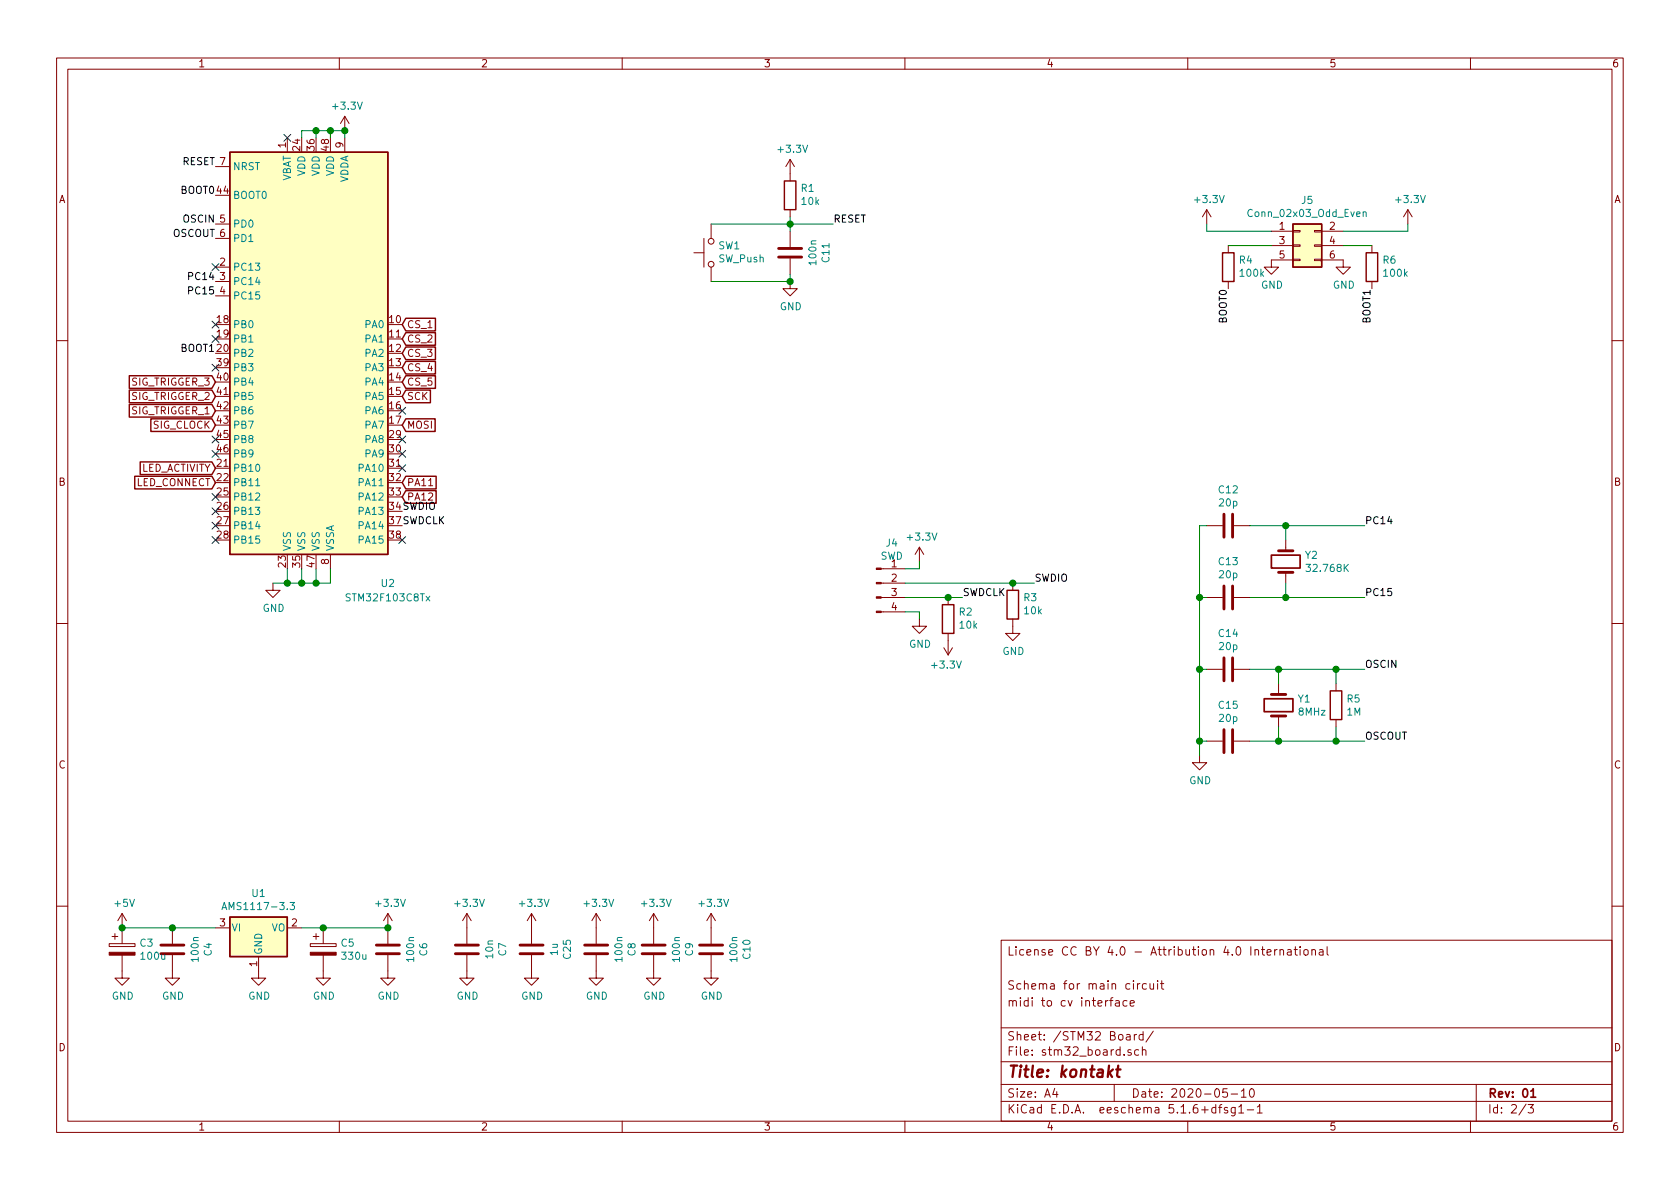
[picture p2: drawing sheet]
<svg xmlns="http://www.w3.org/2000/svg" width="297mm" height="210mm" viewBox="0 0 297 210" stroke-linecap="round" stroke-linejoin="round" font-family="sans-serif">
<g fill="none" stroke="#840000" stroke-width=".18">
<path d="M10 10.3h277v189.9h-277zM12 12.2h273v186.1h-273zM60 10.3v1.9M110 10.3v1.9M160 10.3v1.9M210 10.3v1.9M260 10.3v1.9M38.1 29.5h2.5M38.1 39.6h2.5M50.8 24.4v2.5M61 20.6l-.8 1.2M61 20.6v2.5"/>
<path d="M61 24.4v2.5M61 20.6l.7 1.2M125.7 39.6v2.6M139.7 28.2l-.8 1.3M139.7 28.2v3.8M139.7 37.1v1.2M139.7 28.2l.8 1.3M213.4 37.1l-.8 1.2M213.4 37.1v2.5M213.4 37.1l.7 1.2M248.9 37.1l-.7 1.2M248.9 37.1v2.5"/>
<path d="M248.9 37.1l.8 1.2M38.1 47.2h2.5M38.1 49.8h2.5M38.1 52.3h2.5M38.1 42.2h2.5M122.7 44.7h1.8M124.5 42.2v5M125.7 47.2v2.6M139.7 49.8v1.2h1.3l-1.3 1.3-1.3-1.3h1.3M139.7 40.9v2.8M139.7 45.7v2.8M217.2 43.4v1.3"/>
<path d="M217.2 49.8v1.2M224.8 40.9h3.8M224.8 43.4h3.8M228.6 45.8h1.3v.3h-1.3zM228.6 40.8h1.3v.2h-1.3zM228.6 43.3h1.3v.3h-1.3zM228.6 46h-3.8v1.2h1.3l-1.3 1.3-1.3-1.3h1.3M232.4 45.8h1.3v.3h-1.3zM232.4 40.8h1.3v.2h-1.3zM232.4 43.3h1.3v.3h-1.3zM233.7 46h3.8v1.2h1.3l-1.3 1.3-1.3-1.3h1.3M233.7 40.9h3.8"/>
<path d="M233.7 43.4h3.8M242.6 43.4v1.3M242.6 49.8v1.2M10 60.2h2M285 60.2h2M58.4 98v2.6M75.8 85.9h.7M162.6 96.8l-.8 1.2M162.6 96.8v2.5M162.6 96.8l.7 1.2M213.4 93h2.8M218.2 93h2.8"/>
<path d="M227.3 95.5v1.9M10 110.3h2M48.3 103.1v1.3h1.2l-1.2 1.3-1.3-1.3h1.3M155.8 108.2h4.2M155.8 105.7h4.2M155.8 103.1h4.2M155.8 100.6h4.2M162.6 109.5v1.2h1.2l-1.2 1.3-1.3-1.3h1.3M166.9 114.5l.7 1.3M167.6 105.7v1.2M167.6 112v3.8M168.4 114.5l-.8 1.3"/>
<path d="M179.1 109.5v2.5h1.2l-1.2 1.3-1.3-1.3h1.3M179.1 103.1v1.3M213.4 105.7h2.8M213.4 118.4h2.8M218.2 105.7h2.8M218.2 118.4h2.8M227.3 101.2v1.9M285 110.3h2M212.1 133.6v1.3h1.3l-1.3 1.2-1.3-1.2h1.3M213.4 131.1h2.8M218.2 131.1h2.8M226.1 120.9v1.9"/>
<path d="M226.1 126.6v1.9M236.2 120.9v1.3M236.2 127.2v1.3M10 160.2h2M19.3 166.9h4.6v.5h-4.6zM19.8 165.6h1M20.3 165.1v1M21.6 168.9v4.1h1.3l-1.3 1.2-1.3-1.2h1.3M21.6 161.5l-.8 1.3M21.6 161.5v5.4M21.6 161.5l.8 1.3M30.5 168.9v4.1h1.2l-1.2 1.2-1.3-1.2h1.3"/>
<path d="M30.5 164.1v2.8M38.1 164.1h2.5M45.7 169.2v3.8h1.3l-1.3 1.2-1.3-1.2h1.3M50.8 164.1h2.5M54.9 166.9h4.5v.5h-4.5zM55.4 165.6h1M55.9 165.1v1M57.1 168.9v4.1h1.3l-1.3 1.2-1.2-1.2h1.2M57.1 164.1v2.8M68.6 168.9v4.1h1.2l-1.2 1.2-1.3-1.2h1.3M68.6 161.5l-.8 1.3M68.6 161.5v5.4"/>
<path d="M68.6 161.5l.7 1.3M82.5 168.9v4.1h1.3l-1.3 1.2-1.2-1.2h1.2M82.5 161.5l-.7 1.3M82.5 161.5v5.4M82.5 161.5l.8 1.3M94 168.9v4.1h1.2l-1.2 1.2-1.3-1.2h1.3M94 161.5l-.8 1.3M94 161.5v5.4M94 161.5l.7 1.3M105.4 168.9v4.1h1.3l-1.3 1.2-1.3-1.2h1.3M105.4 161.5l-.8 1.3M105.4 161.5v5.4"/>
<path d="M105.4 161.5l.8 1.3M115.6 168.9v4.1h1.2l-1.2 1.2-1.3-1.2h1.3M115.6 161.5l-.8 1.3M115.6 161.5v5.4M115.6 161.5l.7 1.3M125.7 168.9v4.1h1.3l-1.3 1.2-1.2-1.2h1.2M125.7 161.5l-.7 1.3M125.7 161.5v5.4M125.7 161.5l.8 1.3M177 166.3h108v32h-108zM196.2 176.9h.6M196.8 176.4l-.3 .1-.1 .2v1.2"/>
<path d="M197.3 177h.5l.1 .9M197.9 177.3l-.5 .1-.2 .2 .2 .3 .5-.1M199.3 177l-.5-.1-.2 .3 .1 .6h.6M199.8 177.4l.8-.1-.1-.3-.4-.1-.3 .2 .1 .7h.6M201.1 173.9v1M201.5 173.9l-.4 .3M202.7 174l-.4-.1-.3 .3 .1 .6h.6M203.3 173.9v.8a.37 .37 0 0 0 .7 .1M204 173.9v1M204.7 173.4v.2M204.7 173.9v1M205.2 173.9h.6"/>
<path d="M205.4 173.4v1.3l.4 .2M223 167.9h.6M223.2 167.4v1.3l.4 .2M224 168.4l.7-.1v-.3l-.5-.1-.2 .2 .1 .7h.6M225.4 167.9v1M225.8 167.9l-.4 .3M226.3 168l.2-.1 .4 .1v.9M226.3 167.9v1M227.7 168h.5l.1 .9M228.3 168.3h-.5l-.2 .2 .2 .4 .5-.1M228.8 167.9h.6M229 167.4v1.3l.4 .2"/>
<path d="M229.9 167.4v.2M229.9 167.9v1M230.6 168l.2-.1 .4 .1v.8l-.2 .1-.4-.1zM232 168l.2-.1 .3 .1 .1 .9M232 167.9v1M233.3 168h.6v.9M233.9 168.3h-.4l-.3 .2 .3 .4 .4-.1M234.6 167.4v1.3l.3 .2M285 160.2h2M60 198.3v1.9M110 198.3v1.9M160 198.3v1.9"/>
<path d="M177 194.8h108M177 191.8h108M177 187.8h108M177 181.8h108M186.5 192.5l-.4 1h1M186.8 193v1M197 191.8v3M199.2 183h.6v.9M199.8 183.3l-.5 .1-.2 .2 .2 .3 .5-.1M200 185.7l-.4-.1-.2 .2 .1 .2 .5 .2v.3h-.6M200.6 182.9v1M201 182.9l-.4 .2v.1"/>
<path d="M201.3 185.7l-.4-.1-.3 .3 .1 .6 .2 .1 .4-.1M202 185.7l.2-.1 .3 .1 .1 .9M202 185.1v1.5M202.1 183l-.4-.1-.3 .3 .1 .6 .2 .1 .4-.1M202.1 182.4v1.5M203.9 182.3l-1.3 2M210 198.3v1.9M215 195.9l-.5-.1-.3 .3 .1 .6 .2 .1 .5-.1M215 195.3v1.5M215.5 195.8h.5M216 195.3l-.3 .2v1.3M217 192.5h-.7l-.1 .7 .2-.1 .5 .1 .1 .2v.5l-.2 .1-.6-.1"/>
<path d="M217 195.9l-.3-.1-.2 .2v.3l.5 .1v.3h-.5M217.7 193.5h1.1M218.4 195.8v1.2l-.3 .3h-.3M218.4 195.9l-.4-.1-.3 .3 .1 .6h.6M219 195.8l.5-.5v1.5M219 196.8h.9M219.5 193l.4-.5v1.5M219.5 194h.8M220.5 196.3h1.2M221.1 192.6l.2-.1a.8 .8 0 0 1 .5 .8 .8 .8 0 0 1-.5 .7 1 1 0 0 1-.2-1.4zM222.3 195.8l.4-.5v1.5M222.3 196.8h.9"/>
<path d="M260 198.3v1.9M261 191.8v6.5M269.8 195.2l-1.2 2M270.2 195.3h.9l-.5 .6 .4 .1v.7l-.2 .1-.6-.1"/>
<circle cx="125.7" cy="42.7" r=".51"/>
<circle cx="125.7" cy="46.7" r=".51"/>
</g>
<path d="M224.8 98.2h5.1v2.3h-5.1zM223.5 123.6h5.1v2.3h-5.1zM270.7 193l.4-.5v1.5M270.7 194h.8" fill="none" stroke="#840000" stroke-width=".3"/>
<path d="M196.8 189.1l-.9 .8M197.4 189.1h.7M197.7 188.4l-.2 1.8 .1 .1 .3 .1" fill="none" stroke="#840000" stroke-width=".41"/>
<g fill="none" stroke="#840000" stroke-width=".51">
<path d="M137.7 43.9h4M137.7 45.5h4M216.4 90.9v4.1M217.9 90.9v4.1M226.1 97.4h2.5M216.4 103.6v4.1M216.4 116.3v4.1M217.9 103.6v4.1M217.9 116.3v4.1M226.1 101.2h2.5M216.4 129v4.1M217.9 129v4.1"/>
<path d="M224.8 122.8h2.5M224.8 126.6h2.5M28.4 167.1h4.1M28.4 168.7h4.1M66.5 167.1h4.1M66.5 168.7h4.1M80.5 167.1h4.1M80.5 168.7h4.1M91.9 167.1h4.1M91.9 168.7h4.1M103.4 167.1h4M103.4 168.7h4"/>
<path d="M113.5 167.1h4.1M113.5 168.7h4.1M123.7 167.1h4.1M123.7 168.7h4.1"/>
</g>
<g fill="#840000" stroke="#840000" stroke-width=".18">
<path d="M154.9 108.1h.9v.2h-.9z"/>
<path d="M154.9 105.5h.9v.3h-.9z"/>
<path d="M154.9 103h.9v.2h-.9z"/>
<path d="M154.9 100.5h.9v.2h-.9z"/>
<path d="M54.9 168.4h4.5v.5h-4.5z"/>
<path d="M19.3 168.4h4.6v.5h-4.6z"/>
</g>
<g fill="#ffffc2" stroke="#ffffc2" stroke-width=".18">
<path d="M228.6 39.6h5.1v7.6h-5.1z"/>
<path d="M40.6 162.2h10.2v7h-10.2z"/>
<path d="M40.6 26.9h28v71.1h-28z"/>
</g>
<g fill="none" stroke="#840000" stroke-width=".25">
<path d="M40.6 26.9h28v71.1h-28zM138.7 32h2v5.1h-2zM228.6 39.6h5.1v7.6h-5.1zM71.8 58.8h5.2v2.3h-5.2l-.7-1.2zM71.8 56.3h5.2v2.2h-5.2l-.7-1.1zM216.2 44.7h2v5.1h-2zM241.6 44.7h2v5.1h-2zM22.9 71.5h14.6l.6 1.1-.6 1.2h-14.6zM22.9 66.4h14.6l.6 1.2-.6 1.1h-14.6zM22.9 69h14.6l.6 1.1-.6 1.1h-14.6zM26.7 74.1h10.8l.6 1.1-.6 1.1h-10.8zM71.8 61.4h5.2v2.2h-5.2l-.7-1.1z"/>
<path d="M71.8 66.4h5.2v2.3h-5.2l-.7-1.1zM71.8 69h4.3v2.2h-4.3l-.7-1.1zM71.8 63.9h5.2v2.2h-5.2l-.7-1.1zM71.8 74.1h5.1v2.2h-5.1l-.7-1.1zM23.8 84.2h13.7l.6 1.1-.6 1.2h-13.7zM24.8 81.7h12.7l.6 1.1-.6 1.1h-12.7zM71.8 86.8h5.3v2.2h-5.3l-.7-1.1zM71.8 84.2h5.3v2.3h-5.3l-.7-1.2zM166.6 106.9h2.1v5.1h-2.1zM178.1 104.4h2v5.1h-2zM235.2 122.2h2v5h-2zM40.6 162.2h10.2v7h-10.2z"/>
</g>
<path d="M241 37.6l.2-.1h.3l.1 .8M241 37.5v.8M45.2 85.9h.7M51.3 159.6h.8l-.5 .5 .4 .1 .1 .4-.3 .3-.5-.2M39.2 160.9l.4-1.3 .5 1.3M39.4 160.5h.6" fill="none" stroke="#008484" stroke-width=".18"/>
<g fill="none" stroke="#008400" stroke-width=".18">
<path d="M53.3 24.4v-1.3h7.7v1.3M55.9 23.1v1.3M58.4 23.1v1.3M125.7 39.6h21.6M139.7 38.3v2.6M213.4 39.6v1.3h11.4M248.9 39.6v1.3h-11.4M139.7 48.5v1.3h-14M217.2 43.4h7.6M237.5 43.4h5.1M162.6 99.3v1.3h-2.6M213.4 93h-1.3v40.6"/>
<path d="M221 93h20.3M227.3 93v2.5M50.8 100.6v2.5M53.3 100.6v2.5M55.9 100.6v2.5M58.4 100.6v2.5h-10.1M160 103.1h22.9M160 108.2h2.6v1.3M160 105.7h10.2M212.1 118.4h1.3M212.1 105.7h1.3M221 118.4h20.3"/>
<path d="M221 105.7h20.3M226.1 118.4v2.5M227.3 103.1v2.6M236.2 118.4v2.5M212.1 131.1h1.3M221 131.1h20.3M226.1 128.5v2.6M236.2 128.5v2.6M21.6 164.1h16.5M53.3 164.1h15.3"/>
</g>
<g fill="#008400" stroke="#008400" stroke-width=".25">
<circle cx="53.3" cy="103.1" r=".51"/>
<circle cx="227.3" cy="105.7" r=".51"/>
<circle cx="139.7" cy="39.6" r=".51"/>
<circle cx="227.3" cy="93" r=".51"/>
<circle cx="21.6" cy="164.1" r=".51"/>
<circle cx="30.5" cy="164.1" r=".51"/>
<circle cx="212.1" cy="131.1" r=".51"/>
<circle cx="212.1" cy="118.4" r=".51"/>
<circle cx="57.2" cy="164.1" r=".51"/>
<circle cx="68.6" cy="164.1" r=".51"/>
<circle cx="212.1" cy="105.7" r=".51"/>
<circle cx="55.9" cy="23.1" r=".51"/>
<circle cx="58.4" cy="23.1" r=".51"/>
<circle cx="50.8" cy="103.1" r=".51"/>
<circle cx="55.9" cy="103.1" r=".51"/>
<circle cx="179.1" cy="103.1" r=".51"/>
<circle cx="167.6" cy="105.7" r=".51"/>
<circle cx="236.2" cy="118.4" r=".51"/>
<circle cx="139.7" cy="49.8" r=".51"/>
<circle cx="226.1" cy="118.4" r=".51"/>
<circle cx="226.1" cy="131.1" r=".51"/>
<circle cx="236.2" cy="131.1" r=".51"/>
<circle cx="61" cy="23.1" r=".51"/>
</g>
<g fill="none" stroke="#000084" stroke-width=".18">
<path d="M50.2 23.8l1.2 1.2M51.4 23.8l-1.2 1.2M37.5 56.8l1.2 1.2M37.5 46.6l1.2 1.2M37.5 59.3l1.2 1.2M38.7 56.8l-1.2 1.2M38.7 46.6l-1.2 1.2M38.7 59.3l-1.2 1.2M37.5 79.6l1.2 1.3M37.5 77.1l1.2 1.2M37.5 64.4l1.2 1.2M38.7 79.6l-1.2 1.3"/>
<path d="M38.7 77.1l-1.2 1.2M38.7 64.4l-1.2 1.2M70.5 72l1.2 1.2M70.5 77.1l1.2 1.2M70.5 79.6l1.2 1.3M71.7 72l-1.2 1.2M71.7 77.1l-1.2 1.2M71.7 79.6l-1.2 1.3M37.5 94.9l1.2 1.2M37.5 92.3l1.2 1.3M37.5 89.8l1.2 1.2M37.5 87.3l1.2 1.2"/>
<path d="M38.7 94.9l-1.2 1.2M38.7 92.3l-1.2 1.3M38.7 89.8l-1.2 1.2M38.7 87.3l-1.2 1.2M70.5 82.2l1.2 1.2M70.5 94.9l1.2 1.2M71.7 82.2l-1.2 1.2M71.7 94.9l-1.2 1.2"/>
</g>
<text font-size="2.8" fill="#840000" x="178" y="190.5">Title: kontakt</text>
<g font-size="2.1" fill="#840000">
<text x="178" y="169">License CC BY 4.0 - Attribution 4.0 International</text>
<text x="178" y="178">midi to cv interface</text>
<text x="178" y="175">Schema for main circuit</text>
<text x="178" y="184">Sheet: /STM32 Board/</text>
<text x="178" y="186.7">File: stm32_board.sch</text>
<text x="178" y="196.9">KiCad E.D.A. eeschema 5.1.6+dfsg1-1</text>
<text x="178" y="194.1">Size: A4</text>
<text x="200" y="194.1">Date: 2020-05-10</text>
<text x="263" y="194.1">Rev: 01</text>
<text x="263" y="196.9">Id: 2/3</text>
</g>
<g font-size="1.8" fill="#840000">
<text x="35" y="11.9">1</text>
<text x="85" y="11.9">2</text>
<text x="135" y="11.9">3</text>
<text x="185" y="11.9">4</text>
<text x="235" y="11.9">5</text>
<text x="285" y="11.9">6</text>
<text x="50.5" y="26.1" transform="rotate(-90 50.5 26.1)">1</text>
<text x="53.1" y="26.6" transform="rotate(-90 53.1 26.6)">24</text>
<text x="55.6" y="26.6" transform="rotate(-90 55.6 26.6)">36</text>
<text x="58.2" y="26.6" transform="rotate(-90 58.2 26.6)">48</text>
<text x="60.7" y="26.1" transform="rotate(-90 60.7 26.1)">9</text>
<text x="10.4" y="35.9">A</text>
<text x="38.4" y="34.3">44</text>
<text x="285.4" y="35.9">A</text>
<text x="226.2" y="40.6">1</text>
<text x="235.1" y="40.6">2</text>
<text x="38.9" y="47">2</text>
<text x="226.2" y="43.2">3</text>
<text x="226.2" y="45.7">5</text>
<text x="235.1" y="43.2">4</text>
<text x="235.1" y="45.7">6</text>
<text x="38.9" y="49.5">3</text>
<text x="38.9" y="52.1">4</text>
<text x="38.4" y="57.1">18</text>
<text x="38.4" y="59.7">19</text>
<text x="68.9" y="57.1">10</text>
<text x="68.9" y="59.7">11</text>
<text x="71.9" y="58">CS_1</text>
<text x="38.4" y="62.2">20</text>
<text x="38.4" y="64.8">39</text>
<text x="68.9" y="62.2">12</text>
<text x="68.9" y="64.8">13</text>
<text x="71.9" y="63.1">CS_3</text>
<text x="71.9" y="60.6">CS_2</text>
<text x="71.9" y="65.7">CS_4</text>
<text x="23.3" y="68.2">SIG_TRIGGER_3</text>
<text x="23.3" y="70.7">SIG_TRIGGER_2</text>
<text x="38.4" y="67.3">40</text>
<text x="38.4" y="69.8">41</text>
<text x="68.9" y="67.3">14</text>
<text x="68.9" y="69.8">15</text>
<text x="71.9" y="68.2">CS_5</text>
<text x="71.9" y="70.7">SCK</text>
<text x="23.3" y="73.3">SIG_TRIGGER_1</text>
<text x="27" y="75.8">SIG_CLOCK</text>
<text x="38.4" y="72.4">42</text>
<text x="38.4" y="74.9">43</text>
<text x="38.4" y="77.5">45</text>
<text x="68.9" y="72.4">16</text>
<text x="68.9" y="74.9">17</text>
<text x="68.9" y="77.5">29</text>
<text x="71.9" y="75.8">MOSI</text>
<text x="24.7" y="83.4">LED_ACTIVITY</text>
<text x="38.4" y="82.5">21</text>
<text x="38.4" y="80">46</text>
<text x="68.9" y="82.5">31</text>
<text x="68.9" y="80">30</text>
<text x="10.4" y="85.9">B</text>
<text x="24.1" y="86">LED_CONNECT</text>
<text x="38.4" y="85.1">22</text>
<text x="38.4" y="87.6">25</text>
<text x="68.9" y="85.1">32</text>
<text x="68.9" y="87.6">33</text>
<text x="71.9" y="88.5">PA12</text>
<text x="71.9" y="86">PA11</text>
<text x="285.4" y="85.9">B</text>
<text x="38.4" y="90.2">26</text>
<text x="38.4" y="92.7">27</text>
<text x="38.4" y="95.2">28</text>
<text x="68.9" y="95.2">38</text>
<text x="50.5" y="100.3" transform="rotate(-90 50.5 100.3)">23</text>
<text x="53.1" y="100.3" transform="rotate(-90 53.1 100.3)">35</text>
<text x="55.6" y="100.3" transform="rotate(-90 55.6 100.3)">47</text>
<text x="58.2" y="99.8" transform="rotate(-90 58.2 99.8)">8</text>
<text x="157.6" y="100.3">1</text>
<text x="157.6" y="102.9">2</text>
<text x="157.6" y="105.4">3</text>
<text x="157.6" y="107.9">4</text>
<text x="10.4" y="135.9">C</text>
<text x="285.4" y="135.9">C</text>
<text x="38.9" y="163.8">3</text>
<text x="51.6" y="163.8">2</text>
<text x="45.5" y="170.9" transform="rotate(-90 45.5 170.9)">1</text>
<text x="10.4" y="185.9">D</text>
<text x="285.4" y="185.9">D</text>
<text x="35" y="199.9">1</text>
<text x="85" y="199.9">2</text>
<text x="135" y="199.9">3</text>
<text x="185" y="199.9">4</text>
<text x="235" y="199.9">5</text>
<text x="285" y="199.9">6</text>
</g>
<g font-size="1.8" fill="#008484">
<text x="59" y="19.4">+3.3V</text>
<text x="137.7" y="27">+3.3V</text>
<text x="41.1" y="35.2">BOOT0</text>
<text x="41.1" y="30.1">NRST</text>
<text x="51.4" y="32.3" transform="rotate(-90 51.4 32.3)">VBAT</text>
<text x="54" y="31.2" transform="rotate(-90 54 31.2)">VDD</text>
<text x="56.5" y="31.2" transform="rotate(-90 56.5 31.2)">VDD</text>
<text x="59.1" y="31.2" transform="rotate(-90 59.1 31.2)">VDD</text>
<text x="61.6" y="32.4" transform="rotate(-90 61.6 32.4)">VDDA</text>
<text x="141.7" y="33.9">R1</text>
<text x="211.4" y="35.9">+3.3V</text>
<text x="247" y="35.9">+3.3V</text>
<text x="41.1" y="40.3">PD0</text>
<text x="141.8" y="36.2">10k</text>
<text x="221.1" y="38.4">Conn_02x03_Odd_Even</text>
<text x="230.2" y="36.1">J5</text>
<text x="41.1" y="47.9">PC13</text>
<text x="41.1" y="42.8">PD1</text>
<text x="127.1" y="44.1">SW1</text>
<text x="127.1" y="46.4">SW_Push</text>
<text x="144.3" y="46.7" transform="rotate(-90 144.3 46.7)">100n</text>
<text x="146.7" y="46.3" transform="rotate(-90 146.7 46.3)">C11</text>
<text x="219.2" y="46.6">R4</text>
<text x="244.6" y="46.6">R6</text>
<text x="41.1" y="50.4">PC14</text>
<text x="41.1" y="53">PC15</text>
<text x="219.4" y="48.9">100k</text>
<text x="223" y="51">GND</text>
<text x="235.7" y="51">GND</text>
<text x="244.8" y="48.9">100k</text>
<text x="41.1" y="58">PB0</text>
<text x="64.6" y="58">PA0</text>
<text x="137.9" y="54.9">GND</text>
<text x="41.1" y="60.6">PB1</text>
<text x="41.1" y="63.1">PB2</text>
<text x="41.1" y="65.7">PB3</text>
<text x="64.6" y="60.6">PA1</text>
<text x="64.6" y="63.1">PA2</text>
<text x="64.6" y="65.7">PA3</text>
<text x="41.1" y="68.2">PB4</text>
<text x="41.1" y="70.7">PB5</text>
<text x="64.6" y="68.2">PA4</text>
<text x="64.6" y="70.7">PA5</text>
<text x="41.1" y="73.3">PB6</text>
<text x="41.1" y="75.8">PB7</text>
<text x="64.6" y="73.3">PA6</text>
<text x="64.6" y="75.8">PA7</text>
<text x="41.1" y="83.4">PB10</text>
<text x="41.1" y="78.4">PB8</text>
<text x="41.1" y="80.9">PB9</text>
<text x="63.7" y="83.4">PA10</text>
<text x="64.6" y="78.4">PA8</text>
<text x="64.6" y="80.9">PA9</text>
<text x="41.1" y="86">PB11</text>
<text x="41.1" y="88.5">PB12</text>
<text x="63.7" y="86">PA11</text>
<text x="63.7" y="88.5">PA12</text>
<text x="215.5" y="87.2">C12</text>
<text x="215.6" y="89.6">20p</text>
<text x="41.1" y="91.1">PB13</text>
<text x="41.1" y="93.6">PB14</text>
<text x="63.7" y="91.1">PA13</text>
<text x="63.7" y="93.6">PA14</text>
<text x="160.6" y="95.6">+3.3V</text>
<text x="41.1" y="96.1">PB15</text>
<text x="51.4" y="97.5" transform="rotate(-90 51.4 97.5)">VSS</text>
<text x="54" y="97.5" transform="rotate(-90 54 97.5)">VSS</text>
<text x="56.5" y="97.5" transform="rotate(-90 56.5 97.5)">VSS</text>
<text x="59.1" y="97.5" transform="rotate(-90 59.1 97.5)">VSSA</text>
<text x="63.7" y="96.1">PA15</text>
<text x="155.6" y="99">SWD</text>
<text x="156.7" y="96.7">J4</text>
<text x="215.5" y="99.9">C13</text>
<text x="230.8" y="98.8">Y2</text>
<text x="231.4" y="101.1">32.768K</text>
<text x="61.6" y="106.3">STM32F103C8Tx</text>
<text x="67.5" y="103.8">U2</text>
<text x="181.1" y="106.3">R3</text>
<text x="215.6" y="102.3">20p</text>
<text x="46.4" y="108.2">GND</text>
<text x="169.6" y="108.9">R2</text>
<text x="169.7" y="111.2">10k</text>
<text x="181.2" y="108.6">10k</text>
<text x="215.5" y="112.6">C14</text>
<text x="160.7" y="114.5">GND</text>
<text x="164.9" y="118.2">+3.3V</text>
<text x="177.2" y="115.8">GND</text>
<text x="215.6" y="115">20p</text>
<text x="215.5" y="125.3">C15</text>
<text x="229.5" y="124.2">Y1</text>
<text x="238.2" y="124.2">R5</text>
<text x="215.6" y="127.7">20p</text>
<text x="229.7" y="126.5">8MHz</text>
<text x="238.2" y="126.5">1M</text>
<text x="210.3" y="138.7">GND</text>
<text x="20.4" y="160.4">+5V</text>
<text x="40.3" y="160.9">AMS1117-3.3</text>
<text x="44.6" y="158.6">U1</text>
<text x="66.6" y="160.4">+3.3V</text>
<text x="80.6" y="160.4">+3.3V</text>
<text x="92" y="160.4">+3.3V</text>
<text x="103.5" y="160.4">+3.3V</text>
<text x="113.6" y="160.4">+3.3V</text>
<text x="123.8" y="160.4">+3.3V</text>
<text x="24.8" y="167.4">C3</text>
<text x="40.9" y="164.7">VI</text>
<text x="48" y="164.7">VO</text>
<text x="60.4" y="167.4">C5</text>
<text x="25" y="169.7">100u</text>
<text x="35.1" y="169.9" transform="rotate(-90 35.1 169.9)">100n</text>
<text x="37.4" y="169" transform="rotate(-90 37.4 169)">C4</text>
<text x="46.4" y="168.9" transform="rotate(-90 46.4 168.9)">GND</text>
<text x="60.6" y="169.7">330u</text>
<text x="73.2" y="169.9" transform="rotate(-90 73.2 169.9)">100n</text>
<text x="75.5" y="169" transform="rotate(-90 75.5 169)">C6</text>
<text x="87.2" y="169.4" transform="rotate(-90 87.2 169.4)">10n</text>
<text x="89.5" y="169" transform="rotate(-90 89.5 169)">C7</text>
<text x="98.6" y="168.9" transform="rotate(-90 98.6 168.9)">1u</text>
<text x="100.9" y="169.5" transform="rotate(-90 100.9 169.5)">C25</text>
<text x="110.1" y="169.9" transform="rotate(-90 110.1 169.9)">100n</text>
<text x="112.4" y="169" transform="rotate(-90 112.4 169)">C8</text>
<text x="120.2" y="169.9" transform="rotate(-90 120.2 169.9)">100n</text>
<text x="122.5" y="169" transform="rotate(-90 122.5 169)">C9</text>
<text x="130.4" y="169.9" transform="rotate(-90 130.4 169.9)">100n</text>
<text x="132.7" y="169.5" transform="rotate(-90 132.7 169.5)">C10</text>
<text x="19.8" y="176.8">GND</text>
<text x="28.7" y="176.8">GND</text>
<text x="43.9" y="176.8">GND</text>
<text x="55.3" y="176.8">GND</text>
<text x="66.8" y="176.8">GND</text>
<text x="80.7" y="176.8">GND</text>
<text x="92.2" y="176.8">GND</text>
<text x="103.6" y="176.8">GND</text>
<text x="113.7" y="176.8">GND</text>
<text x="123.9" y="176.8">GND</text>
</g>
<g font-size="1.8">
<text x="32.2" y="29.2">RESET 7</text>
<text x="32" y="34.3">BOOT0</text>
<text x="30.5" y="41.9">OSCOUT 6</text>
<text x="32.5" y="39.4">OSCIN 5</text>
<text x="147.3" y="39.4">RESET</text>
<text x="33.7" y="52.1">PC15</text>
<text x="33.7" y="49.5">PC14</text>
<text x="216.9" y="57.1" transform="rotate(-90 216.9 57.1)">BOOT0</text>
<text x="242.3" y="57.1" transform="rotate(-90 242.3 57.1)">BOOT1</text>
<text x="32" y="62.2">BOOT1</text>
<text x="68.9" y="90.2">34SWDIO</text>
<text x="68.9" y="92.7">37SWDCLK</text>
<text x="241.3" y="92.7">PC14</text>
<text x="170.2" y="105.4">SWDCLK</text>
<text x="182.9" y="102.9">SWDIO</text>
<text x="241.3" y="105.4">PC15</text>
<text x="241.3" y="118.1">OSCIN</text>
<text x="241.3" y="130.8">OSCOUT</text>
</g>
</svg>
